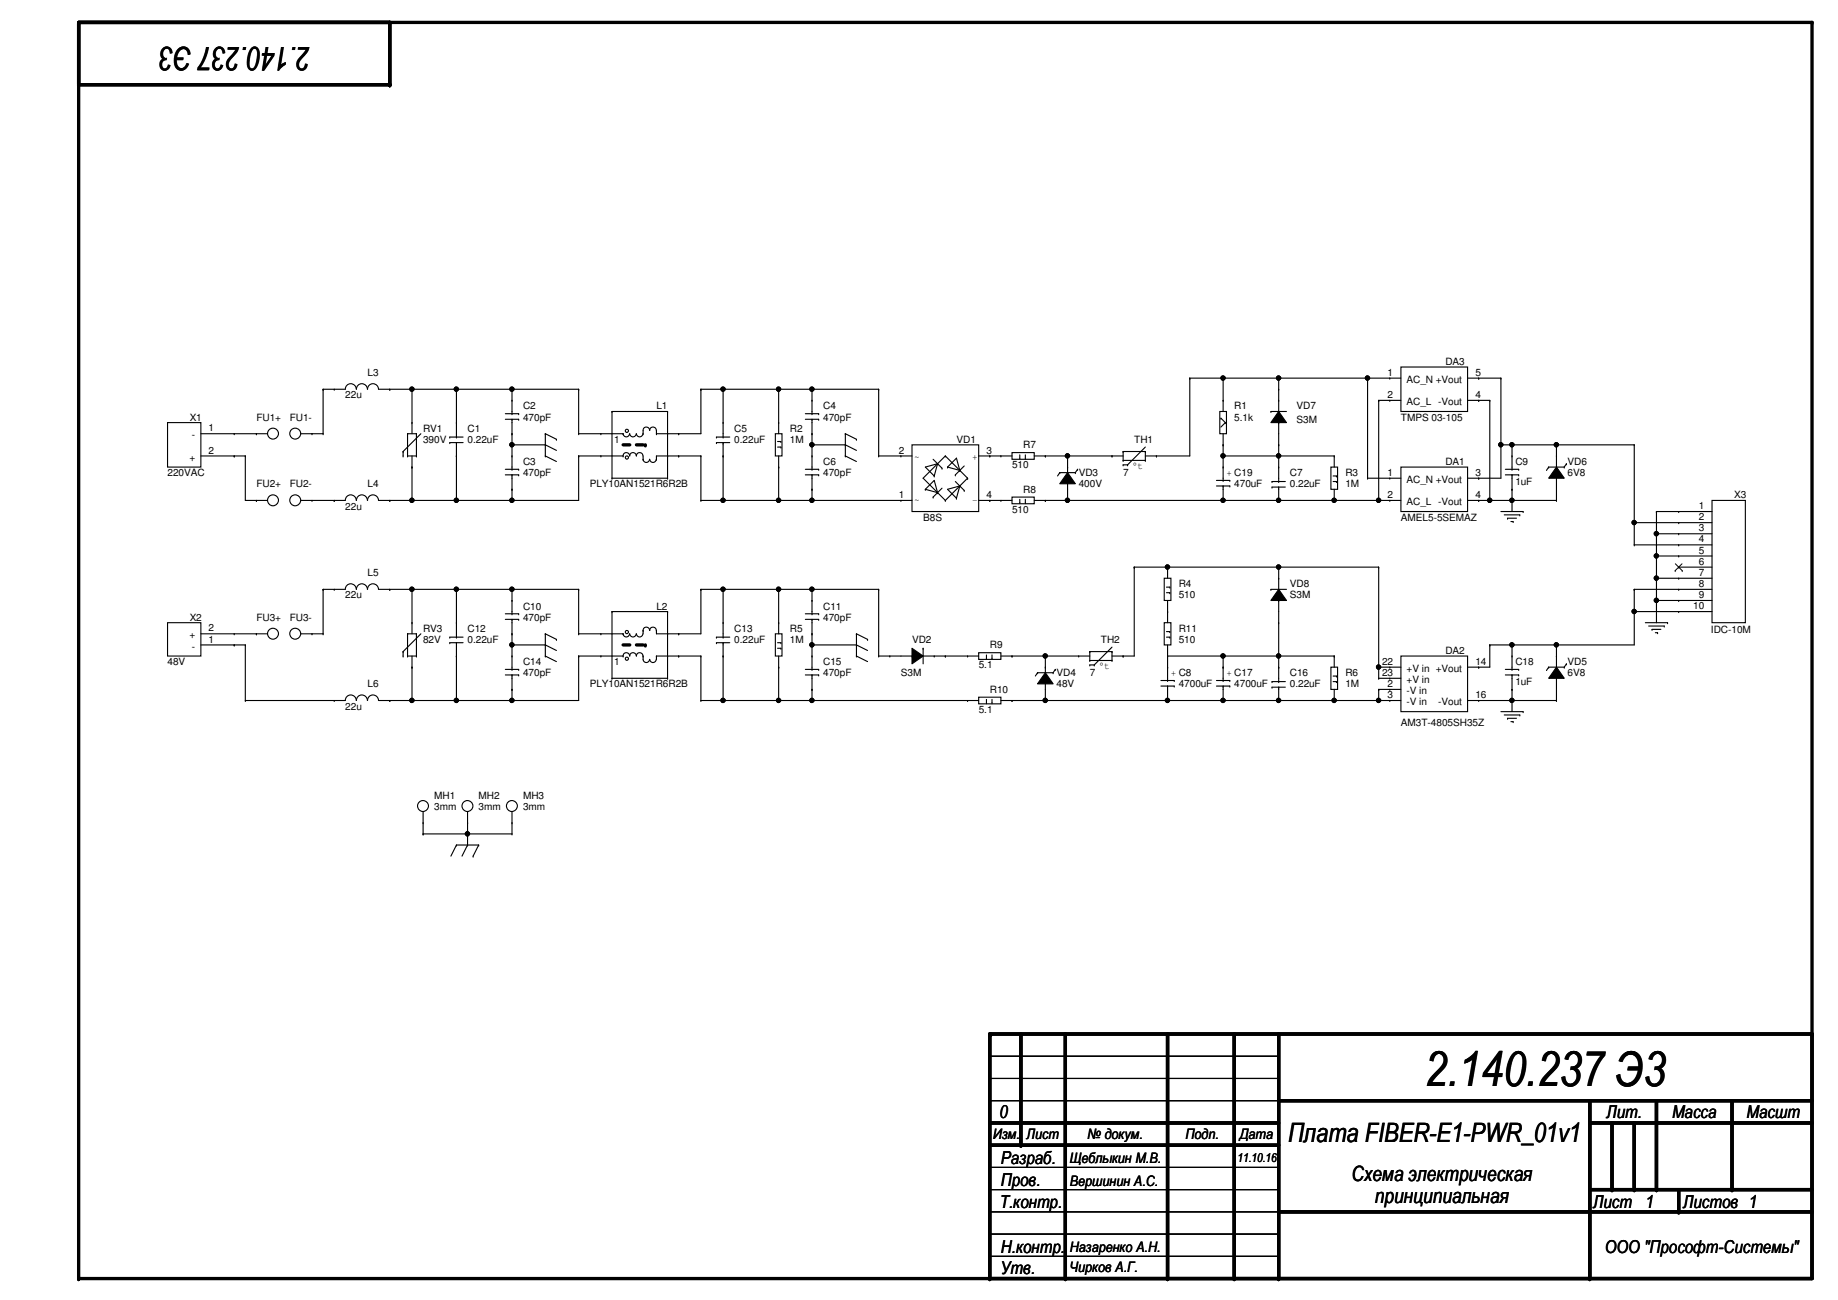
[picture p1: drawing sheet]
<svg xmlns="http://www.w3.org/2000/svg" width="420mm" height="297mm" viewBox="0 0 420 297" stroke-linecap="round" stroke-linejoin="round" font-family="sans-serif">
<g fill="none" stroke="#000" stroke-width=".76">
<path d="M18 5.1h396.2v287h-396.2zM89.1 5.1v14.2h-71.1M226.3 236.3v55.8M226.5 236.3h187.7M233.4 236.3v25.4M243.5 236.3v55.8M266.9 236.3v55.8M282.1 236.3v55.8M292.3 236.3v55.8M226.3 256.6h66M292.3 251.5h121.9M363.4 251.5v40.6"/>
<path d="M363.4 256.6h50.8M368.5 256.6v15.2M373.6 256.6v15.2M378.7 251.5v20.3M395.9 251.5v20.3M226.3 261.7h66M292.3 276.9h121.9M363.4 271.8h50.8M383.7 271.8v5.1"/>
</g>
<g fill="#000">
<circle cx="18" cy="5.1" r=".38"/>
<circle cx="18" cy="19.3" r=".38"/>
<circle cx="89.1" cy="5.1" r=".38"/>
<circle cx="89.1" cy="19.3" r=".38"/>
<circle cx="414.2" cy="5.1" r=".38"/>
<circle cx="226.3" cy="236.3" r=".38"/>
<circle cx="226.5" cy="236.3" r=".38"/>
<circle cx="414.2" cy="236.3" r=".38"/>
<circle cx="226.3" cy="256.6" r=".38"/>
<circle cx="292.3" cy="251.5" r=".38"/>
<circle cx="363.4" cy="256.6" r=".38"/>
<circle cx="226.3" cy="261.7" r=".38"/>
<circle cx="233.4" cy="261.7" r=".38"/>
<circle cx="292.3" cy="276.9" r=".38"/>
<circle cx="363.4" cy="271.8" r=".38"/>
<circle cx="368.5" cy="271.8" r=".38"/>
<circle cx="373.6" cy="271.8" r=".38"/>
<circle cx="378.7" cy="271.8" r=".38"/>
<circle cx="383.7" cy="276.9" r=".38"/>
<circle cx="395.9" cy="271.8" r=".38"/>
<circle cx="18" cy="292.1" r=".38"/>
<circle cx="226.3" cy="292.1" r=".38"/>
<circle cx="243.5" cy="292.1" r=".38"/>
<circle cx="266.9" cy="292.1" r=".38"/>
<circle cx="282.1" cy="292.1" r=".38"/>
<circle cx="292.3" cy="292.1" r=".38"/>
<circle cx="363.4" cy="292.1" r=".38"/>
</g>
<g fill="none" stroke="#000" stroke-width=".25">
<path d="M38.3 96.6h7.6v10.1h-7.6zM45.9 99.1h15.3M53.5 99.1h.1M58.6 99.1h.1M68.8 99.1h5.1M71.3 99.1h.1M73.9 88.9h5a1.25 1.25 0 0 1 1.3-1.2 1.25 1.25 0 0 1 1.2 1.2M73.9 88.9h.1M73.9 99.1h.1M73.9 88.9v10.2M76.4 88.9h.1M81.5 88.9a1.25 1.25 0 0 1 1.2-1.2 1.25 1.25 0 0 1 1.3 1.2"/>
<path d="M84 88.9a1.25 1.25 0 0 1 1.3-1.2 1.25 1.25 0 0 1 1.2 1.2M86.6 88.9h45.7M89.1 88.9h.1M93.2 99.1h.1M93.2 99.1h2M93.2 99.1v5.1M94.2 96.6h.1M94.2 88.9h.1M94.2 88.9v10.2M95.2 99.1h.1M95.2 99.1v5.1M96.2 99.1l-4.1 4.1"/>
<path d="M102.8 99.9h.1M102.8 99.9h3.1M104.3 99.9h.1M104.3 96.6h.1M104.3 88.9h.1M104.3 88.9v11M115.5 95.8h3.1M115.5 94.5h3.1M117 94.5h.1M117 95.8h.1M117 91.5h.1M117 99.1h.1"/>
<path d="M117 88.9h.1M117 88.9v5.6M117 95.8v11.4M118.6 95.8h.1M118.6 94.5h.1M124.7 99.1h.1M124.7 99.1v5.1M124.7 99.1l2.5 1.3M132.3 99.1h.1M132.3 88.9h.1M132.3 99.1h10.1M132.3 88.9v10.2"/>
<path d="M137.4 99.1h.1M139.9 94h.1M139.9 94v15.3M139.9 94h12.7M142.4 99.1h.1M142.4 99.1a.74 .74 0 0 0 .8 .7 .74 .74 0 0 0 .7-.7M144 99.1a.74 .74 0 0 0 .7 .7 .74 .74 0 0 0 .7-.7M145.5 99.1a.74 .74 0 0 0 .7 .7 .74 .74 0 0 0 .8-.7M147 99.1h.1M148.5 98.3a.74 .74 0 0 0-.7-.7 .74 .74 0 0 0-.8 .7v.8M148.5 98.3a.74 .74 0 0 1 .8-.7 .74 .74 0 0 1 .7 .7M150.1 99.1h.1"/>
<path d="M150.1 98.3v.8M152.6 94h.1M152.6 99.1h.1M152.6 94v15.3M155.1 99.1h.1M160.2 88.9h.1M160.2 88.9v10.2h-10.1M160.2 88.9h40.7M163.8 99.9h.1M163.8 99.9h3M165.3 99.9h.1M165.3 96.6h.1"/>
<path d="M165.3 88.9h.1M165.3 88.9v11M177.2 99.1h1.6v5.1h-1.6zM178 96.6h.1M178 88.9h.1M178 88.9v10.2M184.1 95.8h3M184.1 94.5h3M185.6 94.5h.1M185.6 95.8h.1M185.6 91.5h.1M185.6 99.1h.1"/>
<path d="M185.6 88.9h.1M185.6 88.9v5.6M185.6 95.8v11.4M187.1 95.8h.1M187.1 94.5h.1M193.2 99.1h.1M193.2 99.1v5.1M193.2 99.1l2.6 1.3M200.9 88.9h.1M200.9 88.9v15.3M272 86.4h.1M272 86.4v17.8h-10.2"/>
<path d="M272 86.4h48.2M278.8 94h1.6v5.1h-1.6zM279.1 95.5h.1M279.1 95.5l1 1.1M279.6 91.5h.1M279.6 86.4h.1M279.6 86.4v7.6M279.6 99.1v10.7M280.1 96.6h.1M280.1 96.6l-1 1M290.5 94h.1M290.5 94h3.6"/>
<path d="M292.3 94l1.8 2.6h-3.6zM292.3 96.6h.1M292.3 91.5h.1M292.3 88.9h.1M292.3 86.4h.1M292.3 86.4v7.6M292.3 96.6v13.4M312.6 86.4h.1M312.6 86.4v22.9M315.2 91.5h.1M315.2 91.5h5M315.2 91.5v22.8"/>
<path d="M317.7 86.4h.1M317.7 91.5h.1M320.2 83.9h15.3v10.1h-15.3zM335.5 86.4h7.6M335.5 91.5h5.1M338 91.5h.1M338 86.4h.1M340.6 91.5h.1M340.6 91.5v22.8M343.1 86.4h.1M343.1 86.4v22.9h-7.6M45.9 104.2h10.2"/>
<path d="M53.5 104.2h.1M56.1 104.2h.1M56.1 104.2v10.1h5.1M58.6 114.3h.1M68.8 114.3h10.1a1.25 1.25 0 0 1 1.3-1.2 1.25 1.25 0 0 1 1.2 1.2M71.3 114.3h.1M76.4 114.3h.1M81.5 114.3a1.25 1.25 0 0 1 1.2-1.2 1.25 1.25 0 0 1 1.3 1.2M84 114.3a1.25 1.25 0 0 1 1.3-1.2 1.25 1.25 0 0 1 1.2 1.2M89.1 114.3h.1M92.1 103.2h.1M92.1 104.2h.1"/>
<path d="M92.1 103.2v1M93.2 104.2h.1M93.2 104.2h2M94.2 106.7h.1M94.2 104.2v10.1M95.2 104.2h.1M102.8 101.1h.1M102.8 101.1h3.1M104.3 101.1h.1M104.3 104.2h.1M104.3 114.3h.1M104.3 101.1v13.2"/>
<path d="M115.5 108.5h3.1M115.5 107.2h3.1M117 107.2h.1M117 108.5h.1M117 104.2h.1M117 111.8h.1M117 101.6h.1M117 114.3h.1M117 108.5v5.8M117 101.6h7.7M118.6 108.5h.1M118.6 107.2h.1"/>
<path d="M124.7 104.2h.1M124.7 101.6h.1M124.7 104.2l2.5 1.3M124.7 101.6l2.5 1.3M127.2 100.4h.1M132.3 104.2h.1M132.3 104.2v10.1h-45.7M132.3 104.2h10.1M137.4 104.2h.1M139.9 109.3h.1M139.9 109.3h12.7M142.4 104.2h.1"/>
<path d="M142.4 104.2a.74 .74 0 0 1 .8-.8 .74 .74 0 0 1 .7 .8M144 104.2a.74 .74 0 0 1 .7-.8 .74 .74 0 0 1 .7 .8M145.5 104.2a.74 .74 0 0 1 .7-.8 .74 .74 0 0 1 .8 .8v.7M147 104.9a.74 .74 0 0 0 .8 .8 .74 .74 0 0 0 .7-.8M147 104.9h.1M148.5 104.9a.74 .74 0 0 0 .8 .8 .74 .74 0 0 0 .7-.8M150.1 104.9h.1M152.6 104.2h.1M152.6 109.3h.1M155.1 104.2h.1M160.2 104.2h.1M160.2 114.3h.1"/>
<path d="M160.2 114.3h48.3M160.2 104.2h-10.1v.7M160.2 104.2v10.1M163.8 101.1h.1M163.8 101.1h3M165.3 101.1h.1M165.3 104.2h.1M165.3 114.3h.1M165.3 101.1v13.2M177.7 100.9h.8M177.7 102.2h.8M178 106.7h.1"/>
<path d="M178 114.3h.1M178 104.2v10.1M178.5 100.9h.1M178.5 102.2h.1M184.1 108.5h3M184.1 107.2h3M185.6 107.2h.1M185.6 108.5h.1M185.6 104.2h.1M185.6 111.8h.1M185.6 101.6h.1M185.6 114.3h.1"/>
<path d="M185.6 108.5v5.8M185.6 101.6h7.6M187.1 108.5h.1M187.1 107.2h.1M193.2 104.2h.1M193.2 101.6h.1M193.2 104.2l2.6 1.3M193.2 101.6l2.6 1.3M195.8 100.4h.1M200.9 104.2h.1M200.9 104.2h7.6M205.9 114.3h.1"/>
<path d="M205.9 104.2h.1M208.5 101.6h15.2v15.3h-15.2zM211.5 111.8h.1M211.5 111.8l2.1-2 .7 2.8M211.5 111.8l2.8 .8M213.3 113.6h.1M213.3 104.9l2 2.1M213.6 108.8h.1M214.3 112.6h.1M214.3 106h.1M214.3 106l-2.8 .7 2.1 2.1M214.3 106l-.7 2.8"/>
<path d="M215.3 107h.1M215.3 111.5l-2 2.1M216.1 114.3h.1M216.1 104.2h.1M216.1 104.2l5.1 5.1M216.1 104.2l-5.1 5.1 5.1 5M216.6 106.7h.1M216.6 106.7l2.8 .8M216.6 106.7l2-2 .8 2.8M218.4 108.5h.1M218.4 110l2 2.1M218.6 113.8h.1"/>
<path d="M219.4 107.5h.1M219.4 111h.1M219.4 111l-2.8 .8 2 2M219.4 111l-.8 2.8M220.4 112.1h.1M220.4 106.5l-2 2M221.2 109.3h.1M221.2 109.3l-5.1 5M223.7 114.3h7.6M223.7 104.2h7.6M226.3 104.2h.1M226.3 114.3h.1"/>
<path d="M228.8 114.3h.1M228.8 104.2h.1M231.3 113.6h5.1v1.5h-5.1zM231.3 103.4h5.1v1.5h-5.1zM233.1 114.9h.1M233.1 104.7h.1M233.1 103.9v.8M233.1 114.1v.8M234.4 114.9h.1M234.4 104.7h.1M234.4 103.9v.8M234.4 114.1v.8"/>
<path d="M236.4 114.3h83.8M236.4 104.2h20.3M239 114.3h.1M239 104.2h.1M242.3 108h.1M242.3 108h3.5M242.3 108l-.5 .8M244 108l1.8 2.5h-3.5zM244 106.7h.1M244 114.3h.1M244 104.2h.1M244 104.2v10.1"/>
<path d="M245.8 108h.1M246.3 107.2h.1M246.3 107.2l-.5 .8M254.2 104.2h.1M256.7 103.2h.1M256.7 105.2h.1M256.7 106.2h.1M256.7 103.2v2M256.7 103.2h5.1M256.7 105.2h5.1M256.7 106.2h1.1M257.8 106.2h.1"/>
<path d="M261.8 103.2h.1M261.8 105.2h.1M261.8 103.2v2M261.8 102.2l-4 4M264.4 104.2h.1M278.1 111h3M278.1 109.8h3M279.6 109.8h.1M279.6 111h.1M279.6 106.7h.1M279.6 114.3h.1M279.6 101.6h.1"/>
<path d="M279.6 104.2h.1M279.6 104.2h25.4M279.6 111v3.3M281.1 111h.1M281.1 109.8h.1M290.8 110h.1M290.8 111.3h.1M290.8 110h3M290.8 111.3h3M292.3 101.6h.1M292.3 111.3h.1M292.3 110h.1"/>
<path d="M292.3 114.3h.1M292.3 106.7h.1M292.3 104.2h.1M292.3 111.3v3M304.2 106.7h1.6v5.1h-1.6zM304.7 110h.8M304.7 108.8h.8M305 114.3h.1M305 104.2h.1M305 104.2v2.5M305 111.8v2.5M305.5 110h.1"/>
<path d="M305.5 108.8h.1M312.6 109.3h.1M312.6 109.3h7.6M315.2 114.3h.1M317.7 109.3h.1M317.7 114.3h.1M320.2 106.7h15.3v10.2h-15.3zM335.5 114.3h20.3M338 109.3h.1M338 114.3h.1M340.6 114.3h.1M343.1 101.6h.1"/>
<path d="M343.1 116.9h5.1M343.1 101.6h30.5M343.9 117.6h3.5M344.1 108.5h3.1M344.1 107.2h3.1M344.6 118.4h.1M344.6 118.4h2.1M345.4 119.2h.5M345.6 107.2h.1M345.6 108.5h.1M345.6 104.2h.1M345.6 111.8h.1"/>
<path d="M345.6 101.6h.1M345.6 114.3h.1M345.6 101.6v5.6M345.6 108.5v8.4M345.9 119.2h.1M347.2 108.5h.1M347.2 107.2h.1M347.4 117.6h.1M348.2 116.9h.1M354 106.7h.1M354 106.7h3.6M354 106.7l-.5 .8"/>
<path d="M355.8 106.7l1.8 2.6h-3.6zM355.8 109.3h.1M355.8 104.2h.1M355.8 114.3h.1M355.8 101.6h.1M355.8 101.6v5.1M355.8 109.3v5M357.6 106.7h.1M358.1 106h.1M358.1 106l-.5 .7M373.6 101.6h.1M373.6 119.4h.1"/>
<path d="M373.6 119.4h17.8M373.6 101.6v22.9M378.7 116.9h.1M378.7 116.9h12.7M378.7 116.9v25.4M383.7 116.9h.1M383.7 119.4h.1M391.4 114.3h7.6v28h-7.6zM73.9 134.7h5a1.25 1.25 0 0 1 1.3-1.3 1.25 1.25 0 0 1 1.2 1.3M73.9 134.7h.1M73.9 134.7v10.1M76.4 134.7h.1"/>
<path d="M81.5 134.7a1.25 1.25 0 0 1 1.2-1.3 1.25 1.25 0 0 1 1.3 1.3M84 134.7a1.25 1.25 0 0 1 1.3-1.3 1.25 1.25 0 0 1 1.2 1.3M86.6 134.7h45.7M89.1 134.7h.1M94.2 134.7h.1M94.2 134.7v10.1M104.3 134.7h.1M104.3 134.7v10.9M117 137.2h.1M117 134.7h.1M117 134.7v5.6M132.3 134.7h.1"/>
<path d="M132.3 134.7v10.1M139.9 139.7h.1M139.9 139.7v15.3M139.9 139.7h12.7M152.6 139.7h.1M152.6 139.7v15.3M160.2 134.7h.1M160.2 134.7v10.1h-10.1v-.7M160.2 134.7h40.7M165.3 134.7h.1M165.3 134.7v10.9M178 134.7h.1"/>
<path d="M178 134.7v10.1M185.6 137.2h.1M185.6 134.7h.1M185.6 134.7v5.6M200.9 134.7h.1M200.9 134.7v15.2M259.3 129.6h.1M259.3 129.6v20.3h-5.1M259.3 129.6h55.9M266.1 132.1h1.6v5.1h-1.6zM266.6 135.4h.8M266.6 134.2h.8"/>
<path d="M266.9 139.7h.1M266.9 129.6h.1M266.9 129.6v2.5M266.9 137.2v5.1M267.4 135.4h.1M267.4 134.2h.1M290.5 134.7h.1M290.5 134.7h3.6M292.3 134.7l1.8 2.5h-3.6zM292.3 137.2h.1M292.3 132.1h.1M292.3 129.6h.1"/>
<path d="M292.3 129.6v5.1M292.3 137.2v18.5M315.2 129.6h.1M315.2 129.6v25.4M373.6 139.7h.1M373.6 134.7h.1M373.6 124.5h.1M373.6 124.5h17.8M373.6 134.7h17.8M373.6 139.7h17.8M373.6 134.7v12.7h-33M378.7 122h.1"/>
<path d="M378.7 127h.1M378.7 132.1h.1M378.7 137.2h.1M378.7 122h12.7M378.7 127h12.7M378.7 132.1h12.7M378.7 137.2h12.7M383.7 122h.1M383.7 124.5h.1M383.7 127h.1M383.7 129.6h.1M383.7 132.1h.1"/>
<path d="M383.7 134.7h.1M383.7 137.2h.1M383.7 139.7h.1M383.7 129.6h7.7M38.3 142.3h7.6v7.6h-7.6zM45.9 144.8h15.3M45.9 147.4h10.2M53.5 147.4h.1M53.5 144.8h.1M56.1 147.4h.1M56.1 147.4v12.7M58.6 144.8h.1"/>
<path d="M68.8 144.8h5.1M71.3 144.8h.1M73.9 144.8h.1M92.1 148.9h.1M92.1 149.9h.1M92.1 148.9v1M93.2 149.9h.1M93.2 144.8h.1M93.2 149.9h2M93.2 144.8h2M93.2 144.8v5.1M94.2 142.3h.1"/>
<path d="M94.2 152.4h.1M94.2 149.9v10.2M95.2 144.8h.1M95.2 149.9h.1M95.2 144.8v5.1M96.2 144.8l-4.1 4.1M102.8 145.6h.1M102.8 146.9h.1M102.8 145.6h3.1M102.8 146.9h3.1M104.3 146.9h.1M104.3 145.6h.1"/>
<path d="M104.3 149.9h.1M104.3 142.3h.1M104.3 146.9v13.2M115.5 154.2h3.1M115.5 153h3.1M115.5 141.5h3.1M115.5 140.3h3.1M117 153h.1M117 154.2h.1M117 149.9h.1M117 157.5h.1M117 140.3h.1"/>
<path d="M117 141.5h.1M117 144.8h.1M117 147.4h.1M117 147.4h7.7M117 141.5v11.5M117 154.2v5.9M118.6 154.2h.1M118.6 153h.1M118.6 141.5h.1M118.6 140.3h.1M124.7 149.9h.1M124.7 144.8h.1"/>
<path d="M124.7 147.4h.1M124.7 144.8v5.1M124.7 149.9l2.5 1.3M124.7 144.8l2.5 1.3M124.7 147.4l2.5 1.2M127.2 146.1h.1M132.3 149.9h.1M132.3 144.8h.1M132.3 149.9h10.1M132.3 144.8h10.1M132.3 149.9v10.2h-45.7M137.4 149.9h.1"/>
<path d="M137.4 144.8h.1M139.9 155h.1M139.9 155h12.7M142.4 144.8h.1M142.4 144.8a.74 .74 0 0 0 .8 .7 .74 .74 0 0 0 .7-.7M142.4 149.9h.1M142.4 149.9a.74 .74 0 0 1 .8-.8 .74 .74 0 0 1 .7 .8M144 144.8a.74 .74 0 0 0 .7 .7 .74 .74 0 0 0 .7-.7M144 149.9a.74 .74 0 0 1 .7-.8 .74 .74 0 0 1 .7 .8M145.5 149.9a.74 .74 0 0 1 .7-.8 .74 .74 0 0 1 .8 .8M147 144.1v.7a.74 .74 0 0 1-.8 .7 .74 .74 0 0 1-.7-.7M147 144.1a.74 .74 0 0 1 .8-.8 .74 .74 0 0 1 .7 .8"/>
<path d="M147 144.1h.1M147 149.9v.8a.74 .74 0 0 0 .8 .7 .74 .74 0 0 0 .7-.7M147 149.9h.1M148.5 144.1a.74 .74 0 0 1 .8-.8 .74 .74 0 0 1 .7 .8M148.5 150.7a.74 .74 0 0 0 .8 .7 .74 .74 0 0 0 .7-.7M150.1 144.1h.1M150.1 149.9h.1M150.1 149.9h10.1M150.1 149.9v.8M152.6 144.8h.1M152.6 155h.1M152.6 149.9h.1"/>
<path d="M155.1 144.8h.1M155.1 149.9h.1M160.2 149.9h.1M160.2 149.9v10.2M163.8 145.6h.1M163.8 146.9h.1M163.8 145.6h3M163.8 146.9h3M165.3 146.9h.1M165.3 145.6h.1M165.3 149.9h.1M165.3 142.3h.1"/>
<path d="M165.3 146.9v13.2M177.2 144.8h1.6v5.1h-1.6zM177.7 146.9h.8M177.7 148.1h.8M178 152.4h.1M178 142.3h.1M178 149.9v10.2M178.5 148.1h.1M178.5 146.9h.1M184.1 154.2h3M184.1 153h3M184.1 141.5h3"/>
<path d="M184.1 140.3h3M185.6 153h.1M185.6 154.2h.1M185.6 149.9h.1M185.6 157.5h.1M185.6 140.3h.1M185.6 141.5h.1M185.6 144.8h.1M185.6 147.4h.1M185.6 141.5v11.5M185.6 154.2v5.9M185.6 147.4h10.2"/>
<path d="M187.1 154.2h.1M187.1 153h.1M187.1 141.5h.1M187.1 140.3h.1M195.8 149.9h.1M195.8 144.8h.1M195.8 147.4h.1M195.8 149.9l2.5 1.3M195.8 144.8v5.1M195.8 144.8l2.5 1.3M195.8 147.4l2.5 1.2M198.3 146.1h.1"/>
<path d="M200.9 149.9h.1M200.9 149.9h7.6M203.4 149.9h.1M208.5 148.1l2.5 1.8-2.5 1.8zM208.5 149.9h.1M211 148.1h.1M211 149.9h12.7M211 148.1v3.6M213.6 149.9h.1M216.1 149.9h.1M221.2 149.9h.1M223.7 149.1h5.1v1.6h-5.1z"/>
<path d="M223.7 159.3h5.1v1.5h-5.1zM225.5 150.4h.1M225.5 149.6v.8M225.5 159.8v.8M226.8 150.4h.1M226.8 149.6v.8M226.8 159.8v.8M228.8 149.9h20.3M231.3 149.9h.1M237.2 153.7h.1M237.2 153.7h3.5M237.2 153.7l-.5 .8"/>
<path d="M239 153.7l1.7 2.6h-3.5zM239 155h.1M239 152.4h.1M239 149.9h.1M239 149.9v3.8M239 155v5.1M240.7 153.7h.1M241.2 153h.1M241.2 153l-.5 .7M246.6 149.9h.1M249.1 148.9h.1M249.1 150.9h.1"/>
<path d="M249.1 151.9h.1M249.1 148.9v2M249.1 148.9h5.1M249.1 150.9h5.1M249.1 151.9h1M250.1 151.9h.1M254.2 148.9h.1M254.2 150.9h.1M254.2 148.9v2M254.2 147.9l-4.1 4M256.7 149.9h.1M265.4 156.8h3"/>
<path d="M265.4 155.5h3M266.1 142.3h1.6v5.1h-1.6zM266.6 145.6h.8M266.6 144.3h.8M266.9 149.9h.1M266.9 155.5h.1M266.9 156.8h.1M266.9 152.4h.1M266.9 149.9h38.1M266.9 147.4v8.1M266.9 156.8v3.3M267.4 145.6h.1"/>
<path d="M267.4 144.3h.1M268.4 156.8h.1M268.4 155.5h.1M278.1 156.8h3M278.1 155.5h3M279.6 155.5h.1M279.6 156.8h.1M279.6 152.4h.1M279.6 149.9h.1M279.6 149.9v5.6M279.6 156.8v3.3M281.1 156.8h.1"/>
<path d="M281.1 155.5h.1M290.8 155.7h.1M290.8 157h.1M290.8 155.7h3M290.8 157h3M292.3 157h.1M292.3 155.7h.1M292.3 152.4h.1M292.3 142.3h.1M292.3 149.9h.1M292.3 157v3.1M304.2 152.4h1.6v5.1h-1.6z"/>
<path d="M304.7 155.7h.8M304.7 154.5h.8M305 149.9h.1M305 149.9v2.5M305 157.5v2.6M305.5 155.7h.1M305.5 154.5h.1M315.2 155h.1M315.2 152.4h.1M315.2 157.5h.1M315.2 152.4h5M315.2 157.5h5"/>
<path d="M315.2 155h5M315.2 157.5v2.6M317.7 157.5h.1M317.7 152.4h.1M317.7 155h.1M320.2 149.9h15.3v12.7h-15.3zM338 152.4h.1M340.6 147.4h.1M340.6 147.4v5h-5.1M344.1 154.2h3.1M344.1 153h3.1M345.6 153h.1"/>
<path d="M345.6 154.2h.1M345.6 149.9h.1M345.6 157.5h.1M345.6 147.4h.1M345.6 147.4v5.6M345.6 154.2v8.4M347.2 154.2h.1M347.2 153h.1M354 152.4h.1M354 152.4h3.6M354 152.4l-.5 .8M355.8 152.4l1.8 2.6h-3.6z"/>
<path d="M355.8 155h.1M355.8 149.9h.1M355.8 147.4h.1M355.8 147.4v5M355.8 155v5.1M357.6 152.4h.1M358.1 151.7h.1M358.1 151.7l-.5 .7M376.1 142.3h5.1M376.9 143h3.5M377.6 143.8h.1M377.6 143.8h2.1"/>
<path d="M378.4 144.6h.5M378.9 144.6h.1M380.4 143h.1M381.2 142.3h.1M56.1 160.1h22.8a1.25 1.25 0 0 1 1.3-1.3 1.25 1.25 0 0 1 1.2 1.3M56.1 160.1h.1M76.4 160.1h.1M81.5 160.1a1.25 1.25 0 0 1 1.2-1.3 1.25 1.25 0 0 1 1.3 1.3M84 160.1a1.25 1.25 0 0 1 1.3-1.3 1.25 1.25 0 0 1 1.2 1.3M89.1 160.1h.1M104.3 160.1h.1M117 160.1h.1"/>
<path d="M160.2 160.1h.1M160.2 160.1h63.5M165.3 160.1h.1M178 160.1h.1M185.6 160.1h.1M221.2 160.1h.1M225.5 160.6h.1M226.8 160.6h.1M228.8 160.1h91.4M231.3 160.1h.1M239 160.1h.1M266.9 160.1h.1"/>
<path d="M279.6 160.1h.1M292.3 160.1h.1M305 160.1h.1M315.2 160.1h.1M317.7 160.1h.1M335.5 160.1h20.3M338 160.1h.1M343.1 162.6h5.1M343.9 163.4h3.5M344.6 164.1h.1M344.6 164.1h2.1M345.4 164.9h.5"/>
<path d="M345.6 160.1h.1M345.9 164.9h.1M347.4 163.4h.1M348.2 162.6h.1M355.8 160.1h.1M96.7 188h.1M96.7 190.5h.1M96.7 185.5v5M96.7 190.5h20.3M104.3 193.1h.1M104.3 193.1l-1.2 2.5M104.3 193.1h5.1"/>
<path d="M106.9 193.1h.1M106.9 188h.1M106.9 190.5h.1M106.9 193.1l-1.3 2.5M106.9 185.5v7.6M108.2 195.6h.1M109.4 193.1h.1M109.4 193.1l-1.2 2.5M117 188h.1M117 190.5h.1M117 185.5v5M226.3 237h.1"/>
<path d="M226.3 236.5v.5M226.3 246.4h.1M226.3 241.3h.1M226.3 251.5h.1M226.3 246.4h66M226.3 241.3h66M226.3 251.5h66M226.3 276.9h.1M226.3 271.8h.1M226.3 266.7h.1M226.3 276.9h66M226.3 271.8h66"/>
<path d="M226.3 266.7h66M226.3 287.1h.1M226.3 282h.1M226.3 287.1h66M226.3 282h66"/>
<circle cx="62.4" cy="99.1" r="1.25"/>
<circle cx="67.5" cy="99.1" r="1.25"/>
<circle cx="94.2" cy="88.9" r=".49"/>
<circle cx="104.3" cy="88.9" r=".49"/>
<circle cx="117" cy="88.9" r=".49"/>
<circle cx="143.3" cy="98.4" r=".37"/>
<circle cx="165.3" cy="88.9" r=".49"/>
<circle cx="178" cy="88.9" r=".49"/>
<circle cx="185.6" cy="88.9" r=".49"/>
<circle cx="279.6" cy="86.4" r=".49"/>
<circle cx="292.3" cy="86.4" r=".49"/>
<circle cx="312.6" cy="86.4" r=".49"/>
<circle cx="62.4" cy="114.3" r="1.25"/>
<circle cx="67.5" cy="114.3" r="1.25"/>
<circle cx="94.2" cy="114.3" r=".49"/>
<circle cx="104.3" cy="114.3" r=".49"/>
<circle cx="117" cy="101.6" r=".49"/>
<circle cx="117" cy="114.3" r=".49"/>
<circle cx="143.3" cy="104.5" r=".37"/>
<circle cx="165.3" cy="114.3" r=".49"/>
<circle cx="178" cy="114.3" r=".49"/>
<circle cx="185.6" cy="114.3" r=".49"/>
<circle cx="185.6" cy="101.6" r=".49"/>
<circle cx="244" cy="114.3" r=".49"/>
<circle cx="244" cy="104.2" r=".49"/>
<circle cx="279.6" cy="114.3" r=".49"/>
<circle cx="279.6" cy="104.2" r=".49"/>
<circle cx="292.3" cy="114.3" r=".49"/>
<circle cx="292.3" cy="104.2" r=".49"/>
<circle cx="305" cy="114.3" r=".49"/>
<circle cx="315.1" cy="114.3" r=".49"/>
<circle cx="340.5" cy="114.3" r=".49"/>
<circle cx="343.1" cy="101.6" r=".49"/>
<circle cx="345.6" cy="101.6" r=".49"/>
<circle cx="345.6" cy="114.3" r=".49"/>
<circle cx="355.8" cy="101.6" r=".49"/>
<circle cx="373.6" cy="119.4" r=".49"/>
<circle cx="94.2" cy="134.6" r=".49"/>
<circle cx="104.3" cy="134.6" r=".49"/>
<circle cx="117" cy="134.6" r=".49"/>
<circle cx="165.3" cy="134.6" r=".49"/>
<circle cx="178" cy="134.6" r=".49"/>
<circle cx="185.6" cy="134.6" r=".49"/>
<circle cx="266.9" cy="129.6" r=".49"/>
<circle cx="292.3" cy="129.6" r=".49"/>
<circle cx="373.6" cy="139.7" r=".49"/>
<circle cx="378.6" cy="127" r=".49"/>
<circle cx="378.6" cy="121.9" r=".49"/>
<circle cx="378.6" cy="132.1" r=".49"/>
<circle cx="378.6" cy="137.2" r=".49"/>
<circle cx="62.4" cy="144.8" r="1.25"/>
<circle cx="67.5" cy="144.8" r="1.25"/>
<circle cx="117" cy="147.3" r=".49"/>
<circle cx="143.3" cy="150.5" r=".37"/>
<circle cx="143.3" cy="144.4" r=".37"/>
<circle cx="185.6" cy="147.3" r=".49"/>
<circle cx="238.9" cy="149.9" r=".49"/>
<circle cx="279.6" cy="149.9" r=".49"/>
<circle cx="292.3" cy="149.9" r=".49"/>
<circle cx="315.1" cy="152.4" r=".49"/>
<circle cx="345.6" cy="147.3" r=".49"/>
<circle cx="355.8" cy="147.3" r=".49"/>
<circle cx="94.2" cy="160" r=".49"/>
<circle cx="104.3" cy="160" r=".49"/>
<circle cx="117" cy="160" r=".49"/>
<circle cx="165.3" cy="160" r=".49"/>
<circle cx="178" cy="160" r=".49"/>
<circle cx="185.6" cy="160" r=".49"/>
<circle cx="238.9" cy="160" r=".49"/>
<circle cx="266.9" cy="160" r=".49"/>
<circle cx="279.6" cy="160" r=".49"/>
<circle cx="292.3" cy="160" r=".49"/>
<circle cx="305" cy="160" r=".49"/>
<circle cx="315.1" cy="160" r=".49"/>
<circle cx="345.6" cy="160" r=".49"/>
<circle cx="96.7" cy="184.2" r="1.25"/>
<circle cx="106.9" cy="190.5" r=".49"/>
<circle cx="106.9" cy="184.2" r="1.25"/>
<circle cx="117" cy="184.2" r="1.25"/>
</g>
<g fill="#000">
<path d="M292.3 94l1.8 2.6h-3.6z" fill-rule="evenodd"/>
<path d="M244 108l1.8 2.5h-3.5z" fill-rule="evenodd"/>
<path d="M355.8 106.7l1.8 2.6h-3.6z" fill-rule="evenodd"/>
<path d="M292.3 134.7l1.8 2.5h-3.6z" fill-rule="evenodd"/>
<path d="M208.5 148.1l2.5 1.8-2.5 1.8z" fill-rule="evenodd"/>
<path d="M239 153.7l1.7 2.6h-3.5z" fill-rule="evenodd"/>
<path d="M355.8 152.4l1.8 2.6h-3.6z" fill-rule="evenodd"/>
<circle cx="94.2" cy="88.9" r=".49"/>
<circle cx="104.3" cy="88.9" r=".49"/>
<circle cx="117" cy="88.9" r=".49"/>
<circle cx="165.3" cy="88.9" r=".49"/>
<circle cx="178" cy="88.9" r=".49"/>
<circle cx="185.6" cy="88.9" r=".49"/>
<circle cx="279.6" cy="86.4" r=".49"/>
<circle cx="292.3" cy="86.4" r=".49"/>
<circle cx="312.6" cy="86.4" r=".49"/>
<circle cx="94.2" cy="114.3" r=".49"/>
<circle cx="104.3" cy="114.3" r=".49"/>
<circle cx="117" cy="101.6" r=".49"/>
<circle cx="117" cy="114.3" r=".49"/>
<circle cx="165.3" cy="114.3" r=".49"/>
<circle cx="178" cy="114.3" r=".49"/>
<circle cx="185.6" cy="114.3" r=".49"/>
<circle cx="185.6" cy="101.6" r=".49"/>
<circle cx="244" cy="114.3" r=".49"/>
<circle cx="244" cy="104.2" r=".49"/>
<circle cx="279.6" cy="114.3" r=".49"/>
<circle cx="279.6" cy="104.2" r=".49"/>
<circle cx="292.3" cy="114.3" r=".49"/>
<circle cx="292.3" cy="104.2" r=".49"/>
<circle cx="305" cy="114.3" r=".49"/>
<circle cx="315.1" cy="114.3" r=".49"/>
<circle cx="340.5" cy="114.3" r=".49"/>
<circle cx="343.1" cy="101.6" r=".49"/>
<circle cx="345.6" cy="101.6" r=".49"/>
<circle cx="345.6" cy="114.3" r=".49"/>
<circle cx="355.8" cy="101.6" r=".49"/>
<circle cx="373.6" cy="119.4" r=".49"/>
<circle cx="94.2" cy="134.6" r=".49"/>
<circle cx="104.3" cy="134.6" r=".49"/>
<circle cx="117" cy="134.6" r=".49"/>
<circle cx="165.3" cy="134.6" r=".49"/>
<circle cx="178" cy="134.6" r=".49"/>
<circle cx="185.6" cy="134.6" r=".49"/>
<circle cx="266.9" cy="129.6" r=".49"/>
<circle cx="292.3" cy="129.6" r=".49"/>
<circle cx="373.6" cy="139.7" r=".49"/>
<circle cx="378.6" cy="127" r=".49"/>
<circle cx="378.6" cy="121.9" r=".49"/>
<circle cx="378.6" cy="132.1" r=".49"/>
<circle cx="378.6" cy="137.2" r=".49"/>
<circle cx="117" cy="147.3" r=".49"/>
<circle cx="185.6" cy="147.3" r=".49"/>
<circle cx="238.9" cy="149.9" r=".49"/>
<circle cx="279.6" cy="149.9" r=".49"/>
<circle cx="292.3" cy="149.9" r=".49"/>
<circle cx="315.1" cy="152.4" r=".49"/>
<circle cx="345.6" cy="147.3" r=".49"/>
<circle cx="355.8" cy="147.3" r=".49"/>
<circle cx="94.2" cy="160" r=".49"/>
<circle cx="104.3" cy="160" r=".49"/>
<circle cx="117" cy="160" r=".49"/>
<circle cx="165.3" cy="160" r=".49"/>
<circle cx="178" cy="160" r=".49"/>
<circle cx="185.6" cy="160" r=".49"/>
<circle cx="238.9" cy="160" r=".49"/>
<circle cx="266.9" cy="160" r=".49"/>
<circle cx="279.6" cy="160" r=".49"/>
<circle cx="292.3" cy="160" r=".49"/>
<circle cx="305" cy="160" r=".49"/>
<circle cx="315.1" cy="160" r=".49"/>
<circle cx="345.6" cy="160" r=".49"/>
<circle cx="106.9" cy="190.5" r=".49"/>
</g>
<path d="M142.4 101.6h5.1M142.4 147.4h5.1" fill="none" stroke="#000" stroke-width=".76" stroke-dasharray="1.5 1.5"/>
<g fill="#000" stroke-dasharray="1.5 1.5">
<circle cx="147.5" cy="101.6" r=".38"/>
<circle cx="147.5" cy="147.4" r=".38"/>
</g>
<path d="M382.9 130.4h.1M383 128.8l1.5 1.6M384.5 128.8l-1.6 1.6M384.5 130.4h.1" fill="none" stroke="#000" stroke-width=".23"/>
<text font-size="10.9" x="325.7" y="248">2.140.237 Э3</text>
<text font-size="7.4" x="71.1" y="10.8" transform="rotate(180 71.1 10.8)">2.140.237 Э3</text>
<text font-size="6.1" x="294.5" y="260.9">Плата FIBER-E1-PWR_01v1</text>
<g font-size="4.8">
<text x="308.9" y="269.9">Схема электрическая</text>
<text x="314.3" y="274.9">принципиальная</text>
</g>
<g font-size="4.1">
<text x="228.5" y="255.5">0</text>
<text x="367.2" y="255.5">Лит.</text>
<text x="382.2" y="255.5">Масса</text>
<text x="399.2" y="255.5">Масшт</text>
<text x="228.8" y="265.9">Разраб.</text>
<text x="228.8" y="271">Пров.</text>
<text x="228.5" y="276.1">Т.контр.</text>
<text x="364.2" y="276.1">Лист</text>
<text x="376.1" y="276.1">1</text>
<text x="384.8" y="276.1">Листов 1</text>
<text x="228.8" y="286.3">Н.контр.</text>
<text x="366.8" y="286.3">ООО &quot;Прософт-Системы&quot;</text>
<text x="228.8" y="291.1">Утв.</text>
</g>
<g font-size="3.3">
<text x="227" y="260.2">Изм.</text>
<text x="234.6" y="260.2">Лист</text>
<text x="248.6" y="260.2">№ докум.</text>
<text x="271" y="260.2">Подп.</text>
<text x="283.4" y="260.2">Дата</text>
<text x="244.5" y="265.8">Щеблыкин М.В.</text>
<text x="244.5" y="270.9">Вершинин А.С.</text>
<text x="244.5" y="286.1">Назаренко А.Н.</text>
<text x="244.5" y="290.7">Чирков А.Г.</text>
</g>
<text font-size="2.8" x="282.9" y="265.5">11.10.16</text>
<g font-size="2.3">
<text x="330.4" y="83.4">DA3</text>
<text x="84" y="85.9">L3</text>
<text x="317.2" y="85.9">1</text>
<text x="321.5" y="87.5">AC_N +Vout</text>
<text x="337.3" y="85.9">5</text>
<text x="78.9" y="91">22u</text>
<text x="119.6" y="93.6">C2</text>
<text x="150.1" y="93.6">L1</text>
<text x="188.2" y="93.6">C4</text>
<text x="282.1" y="93.6">R1</text>
<text x="296.4" y="93.6">VD7</text>
<text x="317.2" y="90.9">2</text>
<text x="321.5" y="92.5">AC_L -Vout</text>
<text x="337.3" y="90.9">4</text>
<text x="43.4" y="96.1">X1</text>
<text x="43.9" y="100.2">-</text>
<text x="47.7" y="98.6">1</text>
<text x="58.6" y="96.1">FU1+</text>
<text x="66.2" y="96.1">FU1-</text>
<text x="96.7" y="98.6">RV1</text>
<text x="96.7" y="101.2">390V</text>
<text x="106.9" y="98.6">C1</text>
<text x="106.9" y="101.2">0.22uF</text>
<text x="119.6" y="96.1">470pF</text>
<text x="140.4" y="101.2">1</text>
<text x="167.8" y="98.6">C5</text>
<text x="167.8" y="101.2">0.22uF</text>
<text x="180.5" y="98.6">R2</text>
<text x="180.5" y="101.2">1M</text>
<text x="188.2" y="96.1">470pF</text>
<text x="218.6" y="101.2">VD1</text>
<text x="259.3" y="101.2">TH1</text>
<text x="282.1" y="96.1">5.1k</text>
<text x="296.4" y="96.6">S3M</text>
<text x="320.2" y="96.1">TMPS 03-105</text>
<text x="43.3" y="105.2">+</text>
<text x="47.7" y="103.6">2</text>
<text x="119.6" y="106.3">C3</text>
<text x="188.2" y="106.3">C6</text>
<text x="205.4" y="103.6">2</text>
<text x="209" y="105">~</text>
<text x="222.2" y="105">+</text>
<text x="225.5" y="103.6">3</text>
<text x="231.3" y="107">510</text>
<text x="233.9" y="102.4">R7</text>
<text x="258.8" y="107.1">°t</text>
<text x="330.4" y="106.3">DA1</text>
<text x="346.4" y="106.3">C9</text>
<text x="358.3" y="106.3">VD6</text>
<text x="38.3" y="108.8">220VAC</text>
<text x="58.6" y="111.3">FU2+</text>
<text x="66.2" y="111.3">FU2-</text>
<text x="84" y="111.3">L4</text>
<text x="119.6" y="108.8">470pF</text>
<text x="134.8" y="111.3">PLY10AN1521R6R2B</text>
<text x="188.2" y="108.8">470pF</text>
<text x="205.4" y="113.8">1</text>
<text x="225.5" y="113.8">4</text>
<text x="233.9" y="112.6">R8</text>
<text x="246.6" y="108.8">VD3</text>
<text x="246.6" y="111.3">400V</text>
<text x="256.7" y="108.8">7</text>
<text x="280.4" y="108.8">+ C19</text>
<text x="282.1" y="111.3">470uF</text>
<text x="294.8" y="108.8">C7</text>
<text x="294.8" y="111.3">0.22uF</text>
<text x="307.5" y="108.8">R3</text>
<text x="307.5" y="111.3">1M</text>
<text x="317.2" y="108.7">1</text>
<text x="317.2" y="113.8">2</text>
<text x="321.5" y="110.3">AC_N +Vout</text>
<text x="337.3" y="113.8">4</text>
<text x="337.3" y="108.7">3</text>
<text x="346.4" y="110.8">1uF</text>
<text x="358.3" y="108.8">6V8</text>
<text x="396.4" y="113.9">X3</text>
<text x="78.9" y="116.4">22u</text>
<text x="209" y="114.9">~</text>
<text x="211" y="119">B8S</text>
<text x="222.2" y="114.9">-</text>
<text x="231.3" y="117.2">510</text>
<text x="320.2" y="119">AMEL5-5SEMAZ</text>
<text x="321.5" y="115.4">AC_L -Vout</text>
<text x="388.3" y="116.3">1</text>
<text x="388.3" y="118.9">2</text>
<text x="388.3" y="121.4">3</text>
<text x="388.3" y="124">4</text>
<text x="84" y="131.7">L5</text>
<text x="388.3" y="126.5">5</text>
<text x="388.3" y="129">6</text>
<text x="388.3" y="131.6">7</text>
<text x="78.9" y="136.7">22u</text>
<text x="269.4" y="134.2">R4</text>
<text x="269.4" y="136.7">510</text>
<text x="294.8" y="134.2">VD8</text>
<text x="294.8" y="136.7">S3M</text>
<text x="388.3" y="134.1">8</text>
<text x="388.3" y="136.7">9</text>
<text x="43.4" y="141.8">X2</text>
<text x="58.6" y="141.8">FU3+</text>
<text x="66.2" y="141.8">FU3-</text>
<text x="119.6" y="139.3">C10</text>
<text x="119.6" y="141.8">470pF</text>
<text x="150.1" y="139.3">L2</text>
<text x="188.2" y="139.3">C11</text>
<text x="188.2" y="141.8">470pF</text>
<text x="387" y="139.2">10</text>
<text x="43.3" y="145.9">+</text>
<text x="43.9" y="148.4">-</text>
<text x="47.7" y="144.3">2</text>
<text x="47.7" y="146.8">1</text>
<text x="96.7" y="144.4">RV3</text>
<text x="96.7" y="146.9">82V</text>
<text x="106.9" y="144.4">C12</text>
<text x="106.9" y="146.9">0.22uF</text>
<text x="167.8" y="144.4">C13</text>
<text x="167.8" y="146.9">0.22uF</text>
<text x="180.5" y="144.4">R5</text>
<text x="180.5" y="146.9">1M</text>
<text x="208.5" y="146.9">VD2</text>
<text x="226.3" y="148.2">R9</text>
<text x="251.7" y="146.9">TH2</text>
<text x="269.4" y="144.4">R11</text>
<text x="269.4" y="146.9">510</text>
<text x="330.4" y="149.4">DA2</text>
<text x="391.1" y="144.6">IDC-10M</text>
<text x="38.3" y="152">48V</text>
<text x="119.6" y="152">C14</text>
<text x="119.6" y="154.5">470pF</text>
<text x="140.4" y="152">1</text>
<text x="188.2" y="152">C15</text>
<text x="188.2" y="154.5">470pF</text>
<text x="205.9" y="154.5">S3M</text>
<text x="223.7" y="152.7">5.1</text>
<text x="241.5" y="154.5">VD4</text>
<text x="249.1" y="154.5">7</text>
<text x="251.2" y="152.8">°t</text>
<text x="267.7" y="154.6">+ C8</text>
<text x="280.4" y="154.6">+ C17</text>
<text x="294.8" y="154.5">C16</text>
<text x="307.5" y="154.5">R6</text>
<text x="315.9" y="151.9">22</text>
<text x="315.9" y="154.4">23</text>
<text x="321.5" y="153.5">+V in +Vout</text>
<text x="337.3" y="151.9">14</text>
<text x="346.4" y="152">C18</text>
<text x="358.3" y="152">VD5</text>
<text x="358.3" y="154.5">6V8</text>
<text x="84" y="157.1">L6</text>
<text x="134.8" y="157.1">PLY10AN1521R6R2B</text>
<text x="226.3" y="158.3">R10</text>
<text x="241.5" y="157.1">48V</text>
<text x="269.4" y="157.1">4700uF</text>
<text x="282.1" y="157.1">4700uF</text>
<text x="294.8" y="157.1">0.22uF</text>
<text x="307.5" y="157.1">1M</text>
<text x="317.2" y="157">2</text>
<text x="317.2" y="159.5">3</text>
<text x="321.5" y="158.6">-V in</text>
<text x="321.5" y="161.1">-V in</text>
<text x="321.5" y="156">+V in</text>
<text x="328.8" y="161.1">-Vout</text>
<text x="337.3" y="159.5">16</text>
<text x="346.4" y="156.5">1uF</text>
<text x="78.9" y="162.1">22u</text>
<text x="223.7" y="162.9">5.1</text>
<text x="320.2" y="165.9">AM3T-4805SH35Z</text>
<text x="99.3" y="185">3mm</text>
<text x="99.3" y="182.5">MH1</text>
<text x="109.4" y="185">3mm</text>
<text x="109.4" y="182.5">MH2</text>
<text x="119.6" y="185">3mm</text>
<text x="119.6" y="182.5">MH3</text>
</g>
</svg>
